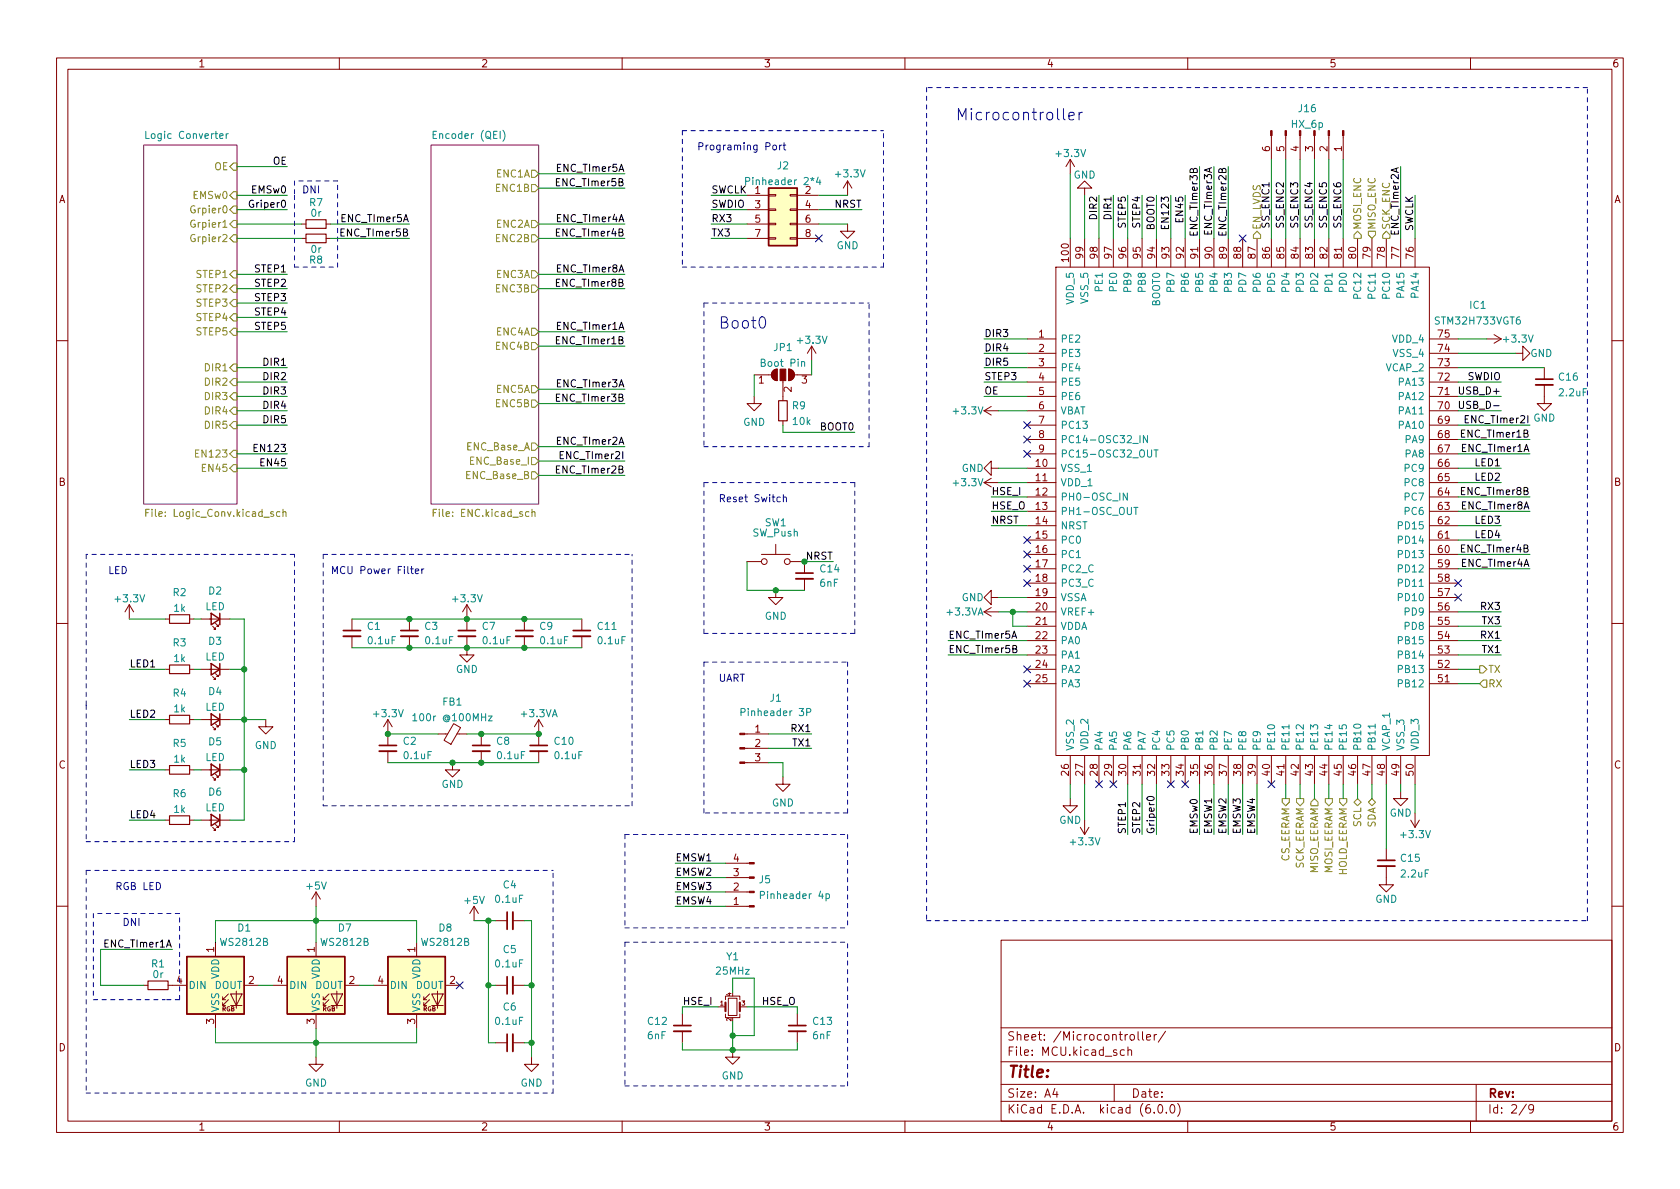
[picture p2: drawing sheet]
<svg xmlns="http://www.w3.org/2000/svg" width="297mm" height="210mm" viewBox="0 0 297 210" stroke-linecap="round" stroke-linejoin="round" font-family="sans-serif">
<g fill="none" stroke="#840000" stroke-width=".18">
<path d="M10 10.2h277v190.1h-277zM12 12.2h273v186.1h-273zM60 10.2v2M110 10.2v2M160 10.2v2M210 10.2v2M260 10.2v2M53.3 39.6h.8M57.7 39.6h.7M132.1 39.6h3.8M132.1 34.5h3.8M132.1 37.1h3.8"/>
<path d="M135.9 39.5h1.3v.2h-1.3zM135.9 37h1.3v.2h-1.3zM135.9 34.4h1.3v.3h-1.3zM139.7 39.5h1.3v.2h-1.3zM139.7 37h1.3v.2h-1.3zM139.7 34.4h1.3v.3h-1.3zM141 39.6h3.8M141 34.5h3.8M141 37.1h3.8M149.9 39.6v1.3h1.2l-1.2 1.3-1.3-1.3h1.3M149.9 32l-.8 1.3M149.9 32v2.5"/>
<path d="M149.9 32l.7 1.3M189.2 28.2v2.5M189.2 28.2l-.7 1.3M189.2 28.2l.8 1.3M191.8 33.3h1.2l-1.2-1.3-1.3 1.3h1.3v1.2M224.8 24v4.2M227.3 24v4.2M229.9 24v4.2M232.4 24v4.2M234.9 24v4.2M237.5 24v4.2M53.3 42.2h.8"/>
<path d="M57.7 42.2h.7M132.1 42.2h3.8M135.9 42h1.3v.3h-1.3zM139.7 42h1.3v.3h-1.3zM141 42.2h3.8M181.6 59.9h5.1M186.7 47.2h66v86.4h-66zM189.2 42.2v5M191.8 42.2v5M194.3 42.2v5M196.8 42.2v5M199.4 42.2v5"/>
<path d="M201.9 42.2v5M204.5 42.2v5M207 42.2v5M209.5 42.2v5M212.1 42.2v5M214.6 42.2v5M217.2 42.2v5M219.7 42.2v5M222.2 42.2v5M224.8 42.2v5M227.3 42.2v5M229.9 42.2v5"/>
<path d="M232.4 42.2v5M234.9 42.2v5M237.5 42.2v5M240 42.2v5M242.6 42.2v5M245.1 42.2v5M247.6 42.2v5M250.2 42.2v5M252.7 59.9h5.1M262.9 59.9h2.5M264.2 59.2l1.2 .7M265.4 59.9l-1.2 .8"/>
<path d="M10 60.2h2M133.3 70.1v1.3h1.3l-1.3 1.2-1.2-1.2h1.2M133.3 66.3h3.1M136.7 65.6l.7-.3v2a1.02 1.02 0 0 1-.9-.6 1.02 1.02 0 0 1 .2-1.1zM138.4 67.3v3.6M138.4 74.4v.8M139.4 65.3a1.02 1.02 0 0 1 1.1 1 1.02 1.02 0 0 1-1.1 1zM140.5 66.3h3M143.5 61.2l-.8 1.3M143.5 61.2v2.5M143.5 61.2l.8 1.3M174 72.6l1.3 .8"/>
<path d="M174 72.6h2.5M175.3 71.9l-1.3 .7M181.6 72.6h5.1M181.6 62.5h5.1M181.6 65h5.1M181.6 67.6h5.1M181.6 70.1h5.1M181.6 77.7h5.1M181.6 75.2h5.1M252.7 72.6h5.1M252.7 62.5h5.1M252.7 65h5.1"/>
<path d="M252.7 67.6h5.1M252.7 70.1h5.1M252.7 77.7h5.1M252.7 75.2h5.1M268 62.5h1.2v-1.3l1.3 1.3-1.3 1.2v-1.2M273 68.1v3.3h1.3l-1.3 1.2-1.2-1.2h1.2M273 65v2.1M285 60.2h2M132.1 99.3h2.5M134.6 98h5.1M137.2 96.3v1.7M139.7 99.3h2.5v2"/>
<path d="M174 85.3h2.5M174 85.3l1.3 .8M175.3 82.8v-1.3l-1.3 1.3 1.3 1.3v-1.3h1.2M175.3 84.6l-1.3 .7M181.6 82.8h5.1M181.6 85.3h5.1M181.6 87.9h5.1M181.6 90.4h5.1M181.6 93h5.1M181.6 95.5h5.1M181.6 98h5.1M181.6 80.3h5.1"/>
<path d="M252.7 82.8h5.1M252.7 85.3h5.1M252.7 87.9h5.1M252.7 90.4h5.1M252.7 93h5.1M252.7 95.5h5.1M252.7 98h5.1M252.7 80.3h5.1M10 110.2h2M22.9 106.9l-.8 1.3M22.9 106.9v2.6M22.9 106.9l.7 1.3"/>
<path d="M29.2 118.4h.8M29.2 109.5h.8M33.5 118.4h.8M33.5 109.5h.8M35.6 118.4h5M35.6 109.5h5M37.6 119.6l.5 .5h-.3h.3v-.2M37.6 110.7l.5 .5h-.3h.3v-.2M38.1 119.1l.5 .5h-.2h.2v-.2M38.1 110.2l.5 .5h-.2h.2v-.2M62.2 109.5v2M62.2 112.5v2"/>
<path d="M72.4 109.5v2M72.4 112.5v2M82.5 112.5v3.3h1.3l-1.3 1.3-1.2-1.3h1.2M82.5 106.9v4.6M82.5 106.9l-.7 1.3M82.5 106.9l.8 1.3M92.7 109.5v2M92.7 112.5v2M102.9 109.5v2M102.9 112.5v2M137.2 104.4v1.3h1.2l-1.2 1.2-1.3-1.2h1.3M142.2 102.4v2"/>
<path d="M174 108.2l1.3 .8M174 108.2h2.5M175.3 105.7v-1.3l-1.3 1.3 1.3 1.2v-1.2h1.2M175.3 107.4l-1.3 .8M181.6 108.2h5.1M181.6 100.6h5.1M181.6 103.1h5.1M181.6 105.7h5.1M181.6 110.7h5.1M181.6 113.3h5.1M181.6 115.8h5.1M181.6 118.4h5.1"/>
<path d="M252.7 108.2h5.1M252.7 100.6h5.1M252.7 103.1h5.1M252.7 105.7h5.1M252.7 110.7h5.1M252.7 113.3h5.1M252.7 115.8h5.1M252.7 118.4h5.1M285 110.2h2M29.2 127.2h.8M29.2 136.1h.8M33.5 127.2h.8"/>
<path d="M33.5 136.1h.8M35.6 127.2h5M35.6 136.1h5M37.6 128.5l.5 .5h-.3h.3v-.2M37.6 137.4l.5 .5h-.3h.3v-.2M38.1 128l.5 .5h-.2h.2v-.2M38.1 136.9l.5 .5h-.2h.2v-.2M47 127.2v1.3h1.3l-1.3 1.3-1.3-1.3h1.3M68.6 127.2v4.6M68.6 132.8v2.1M68.6 127.2l-.8 1.3M68.6 127.2l.7 1.3"/>
<path d="M77.5 129.8h1.6M80 134.9v1.2h1.3l-1.3 1.3-1.3-1.3h1.3M80.2 128l1.2 .7-1.7 2.9-1.2-.7zM80.8 129.8h1.7M85.1 129.8v2M85.1 132.8v2.1M95.2 127.2v4.6M95.2 132.8v2.1M95.2 127.2l-.7 1.3M95.2 127.2l.8 1.3M131.7 129.8h4.2M131.7 134.9h4.2"/>
<path d="M131.7 132.3h4.2M138.4 137.4v1.3h1.3l-1.3 1.2-1.2-1.2h1.2M181.6 120.9h5.1M189.2 133.6v5.1M191.8 133.6v5.1M194.3 133.6v5.1M196.8 133.6v5.1M199.4 133.6v5.1M201.9 133.6v5.1M204.5 133.6v5.1M207 133.6v5.1M209.5 133.6v5.1"/>
<path d="M212.1 133.6v5.1M214.6 133.6v5.1M217.2 133.6v5.1M219.7 133.6v5.1M222.2 133.6v5.1M224.8 133.6v5.1M227.3 133.6v5.1M229.9 133.6v5.1M232.4 133.6v5.1M234.9 133.6v5.1M237.5 133.6v5.1M240 133.6v5.1"/>
<path d="M242.6 133.6v5.1M245.1 133.6v5.1M247.6 139.9v1.3h1.3l-1.3 1.3-1.2-1.3h1.2M247.6 133.6v5.1M250.2 133.6v5.1M252.7 120.9h5.1M29.2 145h.8M33.5 145h.8M35.6 145h5M37.6 146.3l.5 .5h-.3h.3v-.2M38.1 145.8l.5 .5h-.2h.2v-.3M55.9 157.7l-.8 1.3"/>
<path d="M55.9 157.7v2.6M55.9 157.7l.7 1.3M128.3 152.6h4.2M128.3 155.2h4.2M128.3 157.7h4.2M189.2 141.2v1.3h1.3l-1.3 1.3-1.2-1.3h1.2M191 146.3l.8 1.3M191.8 145v2.6M192.5 146.3l-.7 1.3M245.1 153.2v3.3h1.3l-1.3 1.2-1.3-1.2h1.3M245.1 150.1v2M249.4 145l.8 1.3"/>
<path d="M250.2 143.8v2.5M251 145l-.8 1.3M10 160.2h2M25.4 174.2h.8M29.7 174.2h3.3M38.1 166.6v2.6M38.1 179.3v2.6M39.4 176.8h.5M40.4 176.8l-1 1v-.5M40.4 175.8l-1 1v-.5M40.8 175.8h2l-1 2zM40.8 177.8h2"/>
<path d="M41.8 175.3v3M43.2 174.2h2.5M48.3 174.2h2.5M55.9 166.6v2.6M55.9 179.3v2.6M57.1 176.8h.6M58.2 176.8l-1.1 1v-.5M58.2 175.8l-1.1 1v-.5M58.5 175.8h2.1l-1 2zM58.5 177.8h2.1M59.6 175.3v3M61 174.2h2.5"/>
<path d="M66 174.2h2.6M73.7 166.6v2.6M73.7 179.3v2.6M74.9 176.8h.5M75.9 176.8l-1 1v-.5M75.9 175.8l-1 1v-.5M76.3 175.8h2.1l-1.1 2zM76.3 177.8h2.1M77.3 175.3v3M78.7 174.2h2.6M83.8 160.3l-.7 1.2M83.8 160.3v2.5"/>
<path d="M83.8 160.3l.8 1.2M87.6 174.2h2.1M87.6 162.8h2.1M90.7 174.2h2M90.7 162.8h2M120.6 179.3v2.1M127 178h1.3M128.3 179.3v.7h2.5v-.7M128.3 176.8v-.7h2.5v.7M128.3 160.3h4.2M128.8 176.5h1.5v3.1h-1.5zM130.8 178h1.3"/>
<path d="M141 179.3v2.1M177 166.3h108v32h-108zM285 160.2h2M55.9 186.9v1.3h1.2l-1.2 1.3-1.3-1.3h1.3M60 198.3v2M87.6 184.4h2.1M90.7 184.4h2M94 186.9v1.3h1.2l-1.2 1.3-1.3-1.3h1.3M110 198.3v2M120.6 182.4v2M129.5 185.7v1.2h1.3l-1.3 1.3-1.2-1.3h1.2M141 182.4v2"/>
<path d="M160 198.3v2M177 194.8h108M177 191.8h108M177 187.8h108M177 181.8h108M186.5 192.5l-.4 1h1M186.9 193v1M197 191.8v3M198.8 185.7l-.4-.1-.3 .3v.4l.1 .3h.6M199.4 185.8l.2-.2 .4 .1 .1 .9M199.4 185.1v1.5M199.9 183l.4-.1 .3 .3v.4l-.3 .3h-.4l-.1-.3v-.4z"/>
<path d="M201.2 182.4v1.3l.2 .2M202 182.4v1.3l.2 .2M202.7 183.4l.7-.1v-.3l-.5-.1-.2 .2 .1 .8h.6M204.1 196.7v.1M204.1 182.9v1M204.5 182.9l-.3 .1-.1 .2M204.9 195.4l.2-.1a.81 .81 0 0 1 .6 .7 .81 .81 0 0 1-.3 .8h-.2a.81 .81 0 0 1-.6-.6 .81 .81 0 0 1 .3-.8zM206.1 182.4l-1.3 1.9M206.2 196.7v.1M207.1 195.4l.1-.1a.81 .81 0 0 1 .6 .7 .81 .81 0 0 1-.3 .8h-.1a.81 .81 0 0 1-.6-.6 .81 .81 0 0 1 .3-.8zM208.2 195.1a1.72 1.72 0 0 1 0 2.3M210 198.3v2"/>
<path d="M260 198.3v2M261 191.8v6.5M269.9 195.3l-1.3 1.9M271.2 196l-.3 .3h-.3l-.3-.3 .1-.6 .5-.1 .2 .2a.99 .99 0 0 1-.4 1.3h-.3"/>
<circle cx="135.1" cy="99.3" r=".51"/>
<circle cx="139.2" cy="99.3" r=".51"/>
</g>
<g fill="#fff" stroke="#fff" stroke-width=".18">
<path d="M25.4 25.6h16.5v63.5h-16.5z"/>
<path d="M76.2 25.6h19v63.5h-19z"/>
</g>
<path d="M25.4 25.6h16.5v63.5h-16.5zM76.2 25.6h19v63.5h-19z" fill="none" stroke="#840084" stroke-width=".18"/>
<g fill="none" stroke="#848400" stroke-width=".18">
<path d="M41.3 28.8h.6v1.3h-.6l-.7-.6zM41.3 36.4h.6v1.3h-.6l-.7-.6zM41.3 39h.6v1.3h-.6l-.7-.7zM41.3 33.9h.6v1.3h-.6l-.7-.7zM94 30.1h.6l.6 .6-.6 .7h-.6zM94 32.6h.6l.6 .7-.6 .6h-.6zM94 39h.6l.6 .6-.6 .7h-.6zM41.3 50.4h.6v1.3h-.6l-.7-.7zM41.3 53h.6v1.2h-.6l-.7-.6zM41.3 47.9h.6v1.2h-.6l-.7-.6zM41.3 41.5h.6v1.3h-.6l-.7-.6zM41.3 58h.6v1.3h-.6l-.7-.6z"/>
<path d="M41.3 55.5h.6v1.3h-.6l-.7-.7zM94 41.5h.6l.6 .7-.6 .6h-.6zM94 50.4h.6l.6 .6-.6 .7h-.6zM94 58h.6l.6 .7-.6 .6h-.6zM94 47.9h.6l.6 .6-.6 .6h-.6zM222.2 40.9l.7 .6v.7h-1.3v-.7zM240 40.9l.7 .6v.7h-1.3v-.7zM241.9 40.9h1.3v.6l-.6 .7-.7-.7zM245.1 40.9l.6 .6v.7h-1.2v-.7zM35.2 79.6h-.6v1.2h.6M41.3 74.5h.6v1.3h-.6l-.7-.6zM41.3 69.5h.6v1.2h-.6l-.7-.6z"/>
<path d="M41.3 66.9h.6v1.3h-.6l-.7-.6zM41.3 64.4h.6v1.3h-.6l-.7-.7zM41.3 79.6h.6v1.3h-.6l-.7-.6zM41.3 72h.6v1.3h-.6l-.7-.7zM94 68.2h.6l.6 .6-.6 .7h-.6zM94 70.7h.6l.6 .7-.6 .6h-.6zM94 60.6h.6l.6 .6-.6 .6h-.6zM94 78.4h.6l.6 .6-.6 .6h-.6zM25.8 90.7h.4M26.4 90.1h-.6v1.2M34.6 80.2h.4M41.3 82.2h.6v1.2h-.6l-.7-.6z"/>
<path d="M49.5 90.5h-.4l-.2 .2 .1 .6h.5M50 90.6l.2-.1h.3l.1 .8M50 90.1v1.2M76.6 90.7h.4M77.2 90.1h-.6v1.2M94 80.9h.6l.6 .6-.6 .7h-.6zM94 83.4h.6l.6 .7-.6 .6h-.6zM94.1 90.6l.1-.1h.3l.1 .8M94.1 90.1v1.2M261.6 117.7h.7l.6 .7-.6 .6h-.7zM262.3 120.3h.6v1.2h-.6l-.7-.6zM226.7 141.2h1.3v.7l-.7 .6-.6-.6z"/>
<path d="M229.2 141.2h1.3v.7l-.6 .6-.7-.6zM232.4 141.2l.6 .7v.6h-1.2v-.6zM234.3 141.2h1.3v.7l-.7 .6-.6-.6zM236.9 141.2h1.2v.7l-.6 .6-.6-.6zM239.4 141.9l.6-.7 .7 .7-.7 .6zM241.9 141.9l.7-.7 .6 .7-.6 .6z"/>
</g>
<g fill="none" stroke="#008484" stroke-width=".18">
<path d="M38.8 24.1l.6-.2v-.2l-.4-.1-.2 .2 .1 .6h.5M40 23.6v.9M40.4 23.6l-.4 .3M88.9 23a1.46 1.46 0 0 1 0 2M131.8 32h.6l.2-.2-.1-.3-.7-.1v1.3M144.7 31.3l-.3 .9h.7M145 31.8v.9M141.7 64.1l.2-.2 .3 .1 .1 .8M201.6 77v1.3M202.9 77v1.3l-.7-1.3v1.3M202.9 79.6v1l.2 .2h.4l.1-.2v-1M204 79.6h.8"/>
<path d="M204.4 79.6v1.2M199.3 87.2v1.3l-.7-1.3v1.3M200.5 89.7h.7M200.8 89.7v1.3M73 126.6l.3-.4v1.3M73 127.5h.7M86.4 126.6h.6l-.6 .9h.6M131 125.9h.6l.1-.2v-.3l-.7-.1v1.3M142.6 125.9h.6l.2-.2-.1-.3-.7-.1v1.3M227.9 128.2v.7M243.1 128v.8M134.4 158.3l.6-.1 .2-.1-.1-.3-.7-.2v1.3"/>
<path d="M146.1 158.1h.3l.3 .2-.2 .5h-.4M146.1 158.1v1.2"/>
</g>
<path d="M54.1 38.9h3.6v1.5h-3.6zM54.1 41.4h3.6v1.5h-3.6zM137.7 70.9h1.5v3.5h-1.5zM30 117.6h3.5v1.5h-3.5zM30 108.7h3.5v1.5h-3.5zM30 126.5h3.5v1.5h-3.5zM30 135.4h3.5v1.5h-3.5zM30 144.3h3.5v1.5h-3.5zM26.2 173.5h3.5v1.5h-3.5z" fill="none" stroke="#840000" stroke-width=".2"/>
<g fill="none" stroke="#840000" stroke-width=".25">
<path d="M135.9 33.3h5.1v10.1h-5.1zM37.3 117.3l1.6 1.1-1.6 1zM37.3 108.5l1.6 1-1.6 1zM38.9 108.5v2M38.9 117.3v2.1M37.3 126.2l1.6 1-1.6 1.1zM37.3 135.1l1.6 1-1.6 1.1zM38.9 126.2v2.1M38.9 135.1v2.1M37.3 144l1.6 1-1.6 1zM38.9 144v2M33 169.2h10.2v10.1h-10.2z"/>
<path d="M50.8 169.2h10.2v10.1h-10.2zM68.6 169.2h10.1v10.1h-10.1z"/>
</g>
<g fill="none" stroke="#840000" stroke-width=".33">
<path d="M271.5 68.1h3.1M60.7 112.5h3.1M70.9 112.5h3M81 112.5h3.1M91.2 112.5h3M101.3 112.5h3.1M140.7 102.4h3.1M67.1 132.8h3M83.6 132.8h3M93.7 132.8h3.1M243.6 153.2h3M90.7 161.3v3"/>
<path d="M90.7 172.7v3.1M90.7 182.9v3M119.1 182.4h3.1M139.4 182.4h3.1"/>
</g>
<g fill="none" stroke="#840000" stroke-width=".3">
<path d="M271.5 67.1h3.1M60.7 111.5h3.1M70.9 111.5h3M81 111.5h3.1M91.2 111.5h3M101.3 111.5h3.1M140.7 101.3h3.1M67.1 131.8h3M83.6 131.8h3M93.7 131.8h3.1M243.6 152.1h3M89.7 161.3v3"/>
<path d="M89.7 172.7v3.1M89.7 182.9v3M119.1 181.4h3.1M139.4 181.4h3.1"/>
</g>
<g fill="#ffffc2" stroke="#ffffc2" stroke-width=".18">
<path d="M68.6 169.2h10.1v10.1h-10.1z"/>
<path d="M50.8 169.2h10.2v10.1h-10.2z"/>
<path d="M33 169.2h10.2v10.1h-10.2z"/>
<path d="M135.9 33.3h5.1v10.1h-5.1z"/>
</g>
<g fill="#840000" stroke="#840000" stroke-width=".18">
<path d="M224.7 23.1h.2v.9h-.2z"/>
<path d="M227.2 23.1h.3v.9h-.3z"/>
<path d="M229.7 23.1h.3v.9h-.3z"/>
<path d="M232.3 23.1h.2v.9h-.2z"/>
<path d="M234.8 23.1h.3v.9h-.3z"/>
<path d="M237.4 23.1h.2v.9h-.2z"/>
<path d="M132.5 152.5h.8v.3h-.8z"/>
<path d="M132.5 155.1h.8v.2h-.8z"/>
<path d="M132.5 157.6h.8v.3h-.8z"/>
<path d="M132.5 160.1h.8v.3h-.8z"/>
<path d="M130.8 134.7h.9v.3h-.9z"/>
<path d="M130.8 132.2h.9v.3h-.9z"/>
<path d="M130.8 129.7h.9v.2h-.9z"/>
<path d="M136.7 65.6l.7-.3v2a1.02 1.02 0 0 1-.9-.6 1.02 1.02 0 0 1 .2-1.1z"/>
<path d="M137.9 65.3h1v2h-1z"/>
<path d="M139.4 65.3a1.02 1.02 0 0 1 1.1 1 1.02 1.02 0 0 1-1.1 1z"/>
</g>
<path d="M128.3 177.3v1.5M130.8 177.3v1.5" fill="none" stroke="#840000" stroke-width=".38"/>
<path d="M205.3 39.8v.6h1.3v-.6M205.9 40v.4M44.9 79.2h.4M45.5 78.6h-.6v1.2h.6M258 71v1l.3 .2h.3l.2-.2v-1M178.9 112.9l.4-1.3 .5 1.3M179.1 114.7h.5l.2-.2-.1-.2-.6-.2v1.3h.5l.2-.1v-.3l-.3-.3M202.9 141a.69 .69 0 0 1 1.2 .3 .72 .72 0 0 1-1.3-.2z" fill="none" stroke="#000" stroke-width=".18"/>
<g fill="none" stroke="#0000c2" stroke-width=".18">
<path d="M188 19.2v1.7l.3 .3M190.8 19.9v1.3M191.4 19.9a.51 .51 0 0 0-.6 .3M136.8 25.7h.3l.2 .2v.4l-.2 .2-.3-.1-.2-.1zM137.8 25.7v.8M138.2 25.7l-.4 .2M138.4 25.7h.5M138.6 25.2v1.1l.3 .2M189 20.5l.9-.2-.1-.3-.5-.1-.3 .2 .1 1 .2 .1 .5-.1M134.4 56.2a.48 .48 0 0 1 .5-.2 .48 .48 0 0 1 .4 .4 1.03 1.03 0 0 1-.6 1.6 1.22 1.22 0 0 1-.3-1.8zM138 88l-.4-.1-.2 .2 .1 .6h.5M138.5 88l.2-.1 .3 .1 .1 .7"/>
<path d="M138.5 87.5v1.2M72.6 100.6h.5M72.8 100.2v1.1l.3 .1M73.4 101l.6-.1v-.2l-.4-.1-.2 .2 .1 .6h.5M74.6 100.6v.8M74.9 100.6l-.3 .2"/>
</g>
<g fill="none" stroke="#0000c2" stroke-width=".18" stroke-dasharray=".8 .8">
<path d="M163.8 15.5v147.3M280.7 15.5h-116.9M52.1 32v2.5M52.1 34.5v12.7M59.7 32h-7.6M120.6 23.1v24.1M120.6 23.1h35.6M52.1 47.2h7.6M59.7 47.2v-15.2M120.6 47.2h35.6M124.5 53.6h29.2M124.5 53.6v25.4"/>
<path d="M156.2 47.2v-24.1M124.5 79h29.2M153.7 79v-25.4M15.2 98v26.7M52.1 98h-36.9M57.1 98v44.5M57.1 98h54.7M124.5 85.3v26.7M124.5 85.3h26.6M124.5 117.1h25.4M124.5 112h26.6M124.5 117.1v26.7"/>
<path d="M149.9 117.1v26.7M151.1 112v-26.7M15.2 124.7v24.1M15.2 153.9h82.6M15.2 153.9v39.4M15.2 148.8h36.9M52.1 148.8v-50.8M57.1 142.5h54.7M110.5 147.6h39.4M110.5 147.6v16.5M111.8 142.5v-44.5M149.9 143.8h-25.4"/>
<path d="M149.9 147.6v16.5M16.5 161.5v15.3M16.5 176.8h12.7M31.7 161.5h-15.2M31.7 176.8v-15.3M31.7 176.8h-2.5M110.5 166.6h39.4M110.5 164.1h39.4M110.5 166.6v25.4M163.8 162.8h116.9M280.7 162.8v-147.3M15.2 193.3h82.6"/>
<path d="M97.8 193.3v-39.4M110.5 192h39.4M149.9 192v-25.4"/>
</g>
<g fill="none" stroke="#008400" stroke-width=".18">
<path d="M41.9 39.6h11.4M41.9 34.5h8.9M41.9 29.5h8.9M41.9 37.1h8.9M58.4 39.6h14M95.2 39.6h15.3M95.2 33.3h15.3M95.2 30.7h15.3M125.7 39.6h6.4M125.7 34.5h6.4M125.7 37.1h6.4M144.8 39.6h5.1"/>
<path d="M144.8 34.5h5.1M144.8 37.1h7.6M189.2 30.7v11.5M191.8 34.5v7.7M194.3 34.5v7.7M196.8 34.5v7.7M199.4 34.5v7.7M201.9 34.5v7.7M204.5 34.5v7.7M207 34.5v7.7M209.5 34.5v7.7M212.1 29.5v12.7"/>
<path d="M214.6 29.5v12.7M217.2 29.5v12.7M224.8 28.2v14M227.3 28.2v14M229.9 28.2v14M232.4 28.2v14M234.9 28.2v14M237.5 28.2v14M247.6 29.5v12.7M250.2 34.5v7.7M41.9 58.7h8.9M41.9 51h8.9"/>
<path d="M41.9 42.2h11.4M41.9 53.6h8.9M41.9 48.5h8.9M41.9 56.1h8.9M58.4 42.2h14M95.2 58.7h15.3M95.2 51h15.3M95.2 42.2h15.3M95.2 48.5h15.3M125.7 42.2h6.4M174 59.9h7.6M257.8 59.9h5.1"/>
<path d="M41.9 65h8.9M41.9 67.6h8.9M41.9 75.2h8.9M41.9 70.1h8.9M41.9 72.6h8.9M95.2 61.2h15.3M95.2 68.8h15.3M95.2 79h15.3M95.2 71.4h15.3M133.3 66.3v3.8M138.4 75.2v1.2h12.7M143.5 63.7v2.6"/>
<path d="M174 65h7.6M174 67.6h7.6M174 70.1h7.6M174 62.5h7.6M176.5 72.6h5.1M257.8 65h15.2M257.8 67.6h7.6M257.8 75.2h12.7M257.8 70.1h7.6M257.8 72.6h7.6M257.8 62.5h10.2M257.8 77.7h12.7"/>
<path d="M41.9 82.8h8.9M41.9 80.3h8.9M95.2 81.5h15.3M95.2 84.1h15.3M132.1 99.3v5.1h10.1M142.2 99.3h5.1M175.3 90.4h6.3M175.3 87.9h6.3M175.3 93h6.3M176.5 82.8h5.1M176.5 85.3h5.1M257.8 82.8h7.6"/>
<path d="M257.8 80.3h12.7M257.8 90.4h12.7M257.8 85.3h7.6M257.8 87.9h12.7M257.8 93h7.6M257.8 98h12.7M257.8 95.5h7.6M22.9 118.4h6.3M22.9 109.5h6.3M34.3 118.4h1.3M34.3 109.5h1.3M40.6 118.4h2.6"/>
<path d="M40.6 109.5h2.6v35.5h-2.6M62.2 109.5h40.7M62.2 114.5h40.7M167.6 115.8h14M167.6 113.3h14M176.5 108.2h5.1M176.5 105.7h5.1M179.1 108.2v2.5h2.5M257.8 108.2h7.6M257.8 115.8h7.6M257.8 113.3h7.6M257.8 118.4h3.8"/>
<path d="M257.8 110.7h7.6M257.8 100.6h12.7M22.9 127.2h6.3M22.9 136.1h6.3M34.3 127.2h1.3M34.3 136.1h1.3M40.6 127.2h6.4M40.6 136.1h2.6M68.6 134.9h26.6M68.6 129.8h8.9M82.5 129.8h12.7M135.9 134.9h2.5v2.5"/>
<path d="M135.9 129.8h7.6M135.9 132.3h7.6M189.2 138.7v2.5M191.8 138.7v6.3M199.4 138.7v8.9M201.9 138.7v8.9M204.5 138.7v8.9M212.1 138.7v8.9M214.6 138.7v8.9M217.2 138.7v8.9M219.7 138.7v8.9M222.2 138.7v8.9"/>
<path d="M227.3 138.7v2.5M229.9 138.7v2.5M232.4 138.7v2.5M234.9 138.7v2.5M237.5 138.7v2.5M240 138.7v2.5M242.6 138.7v2.5M245.1 138.7v11.4M247.6 138.7v1.2M250.2 138.7v5.1M257.8 120.9h3.8M22.9 145h6.3"/>
<path d="M34.3 145h1.3M119.4 152.6h8.9M119.4 155.2h8.9M119.4 157.7h8.9M30.5 167.9h-12.7v6.3h7.6M38.1 166.6v-3.8h35.6v3.8M45.7 174.2h2.6M55.9 160.3v6.3M63.5 174.2h2.5M83.8 162.8h3.8M86.4 174.2h1.2M86.4 162.8v21.6h1.2"/>
<path d="M92.7 174.2h1.3M92.7 162.8h1.3v24.1M119.4 160.3h8.9M127 178h-6.4v1.3M129.5 175.5v-2.5h3.8v10.1h-3.8M132.1 178h8.9v1.3M38.1 181.9v2.5h35.6v-2.5M55.9 181.9v5M92.7 184.4h1.3M120.6 184.4v1.3h20.4v-1.3M129.5 180.6v5.1"/>
</g>
<g fill="none" stroke="#000084" stroke-width=".18">
<path d="M144.2 41.5l1.2 1.3M145.4 41.5l-1.2 1.3M219.1 41.5l1.2 1.3M220.3 41.5l-1.2 1.3M181 77.1l1.2 1.2M181 79.6l1.2 1.3M181 74.6l1.2 1.2M182.2 77.1l-1.2 1.2M182.2 79.6l-1.2 1.3M182.2 74.6l-1.2 1.2M181 100l1.2 1.2M181 97.4l1.2 1.2"/>
<path d="M181 94.9l1.2 1.2M182.2 100l-1.2 1.2M182.2 97.4l-1.2 1.2M182.2 94.9l-1.2 1.2M181 102.5l1.2 1.2M181 117.7l1.2 1.3M182.2 102.5l-1.2 1.2M182.2 117.7l-1.2 1.3M257.2 102.5l1.2 1.2M257.2 105l1.2 1.3M258.4 102.5l-1.2 1.2M258.4 105l-1.2 1.3"/>
<path d="M181 120.3l1.2 1.2M182.2 120.3l-1.2 1.2M193.7 138.1l1.2 1.2M194.9 138.1l-1.2 1.2M196.2 138.1l1.3 1.2M197.5 138.1l-1.3 1.2M206.4 138.1l1.2 1.2M207.6 138.1l-1.2 1.2M208.9 138.1l1.3 1.2M210.2 138.1l-1.3 1.2M224.2 138.1l1.2 1.2M225.4 138.1l-1.2 1.2"/>
<path d="M80.7 173.6l1.2 1.2M81.9 173.6l-1.2 1.2"/>
</g>
<g fill="#008400" stroke="#008400" stroke-width=".18">
<circle cx="129.5" cy="183.1" r=".46"/>
<circle cx="129.5" cy="185.7" r=".46"/>
<circle cx="179.1" cy="108.2" r=".46"/>
<circle cx="137.2" cy="104.4" r=".46"/>
<circle cx="142.2" cy="99.3" r=".46"/>
<circle cx="43.2" cy="136.1" r=".46"/>
<circle cx="43.2" cy="118.4" r=".46"/>
<circle cx="94" cy="174.2" r=".46"/>
<circle cx="94" cy="184.4" r=".46"/>
<circle cx="86.4" cy="174.2" r=".46"/>
<circle cx="86.4" cy="162.8" r=".46"/>
<circle cx="55.9" cy="184.4" r=".46"/>
<circle cx="55.9" cy="162.8" r=".46"/>
<circle cx="68.6" cy="129.8" r=".46"/>
<circle cx="43.2" cy="127.2" r=".46"/>
<circle cx="72.4" cy="114.5" r=".46"/>
<circle cx="72.4" cy="109.5" r=".46"/>
<circle cx="82.5" cy="114.5" r=".46"/>
<circle cx="80" cy="134.9" r=".46"/>
<circle cx="85.1" cy="134.9" r=".46"/>
<circle cx="82.5" cy="109.5" r=".46"/>
<circle cx="85.1" cy="129.8" r=".46"/>
<circle cx="95.2" cy="129.8" r=".46"/>
<circle cx="92.7" cy="114.5" r=".46"/>
<circle cx="92.7" cy="109.5" r=".46"/>
</g>
<g font-size="2.8" fill="#0000c2">
<text x="168.9" y="21.3">Microcontroller</text>
<text x="127" y="58.1">Boot0</text>
</g>
<text font-size="2.8" fill="#840000" x="178" y="190.6">Title:</text>
<g font-size="2.1" fill="#840000">
<text x="178" y="184">Sheet: /Microcontroller/</text>
<text x="178" y="186.7">File: MCU.kicad_sch</text>
<text x="178" y="196.9">KiCad E.D.A. kicad (6.0.0)</text>
<text x="178" y="194.1">Size: A4</text>
<text x="200" y="194.1">Date:</text>
<text x="263" y="194.1">Rev:</text>
<text x="263" y="196.9">Id: 2/9</text>
</g>
<g font-size="1.8" fill="#840000">
<text x="35" y="11.9">1</text>
<text x="85" y="11.9">2</text>
<text x="135" y="11.9">3</text>
<text x="185" y="11.9">4</text>
<text x="235" y="11.9">5</text>
<text x="285" y="11.9">6</text>
<text x="224.5" y="26.8" transform="rotate(-90 224.5 26.8)">6</text>
<text x="227.1" y="26.8" transform="rotate(-90 227.1 26.8)">5</text>
<text x="229.6" y="26.8" transform="rotate(-90 229.6 26.8)">4</text>
<text x="232.2" y="26.8" transform="rotate(-90 232.2 26.8)">3</text>
<text x="234.7" y="26.8" transform="rotate(-90 234.7 26.8)">2</text>
<text x="237.2" y="26.8" transform="rotate(-90 237.2 26.8)">1</text>
<text x="10.3" y="35.9">A</text>
<text x="133.5" y="34.3">1</text>
<text x="142.4" y="34.3">2</text>
<text x="285.3" y="35.9">A</text>
<text x="133.5" y="36.8">3</text>
<text x="133.5" y="39.4">5</text>
<text x="133.5" y="41.9">7</text>
<text x="142.4" y="36.8">4</text>
<text x="142.4" y="39.4">6</text>
<text x="142.4" y="41.9">8</text>
<text x="189" y="46.2" transform="rotate(-90 189 46.2)">100</text>
<text x="191.5" y="45.7" transform="rotate(-90 191.5 45.7)">99</text>
<text x="194.1" y="45.7" transform="rotate(-90 194.1 45.7)">98</text>
<text x="196.6" y="45.7" transform="rotate(-90 196.6 45.7)">97</text>
<text x="199.1" y="45.7" transform="rotate(-90 199.1 45.7)">96</text>
<text x="201.7" y="45.7" transform="rotate(-90 201.7 45.7)">95</text>
<text x="204.2" y="45.7" transform="rotate(-90 204.2 45.7)">94</text>
<text x="206.8" y="45.7" transform="rotate(-90 206.8 45.7)">93</text>
<text x="209.3" y="45.7" transform="rotate(-90 209.3 45.7)">92</text>
<text x="211.8" y="45.7" transform="rotate(-90 211.8 45.7)">91</text>
<text x="214.4" y="45.7" transform="rotate(-90 214.4 45.7)">90</text>
<text x="216.9" y="45.7" transform="rotate(-90 216.9 45.7)">89</text>
<text x="219.5" y="45.7" transform="rotate(-90 219.5 45.7)">88</text>
<text x="222" y="45.7" transform="rotate(-90 222 45.7)">87</text>
<text x="224.5" y="45.7" transform="rotate(-90 224.5 45.7)">86</text>
<text x="227.1" y="45.7" transform="rotate(-90 227.1 45.7)">85</text>
<text x="229.6" y="45.7" transform="rotate(-90 229.6 45.7)">84</text>
<text x="232.2" y="45.7" transform="rotate(-90 232.2 45.7)">83</text>
<text x="234.7" y="45.7" transform="rotate(-90 234.7 45.7)">82</text>
<text x="237.2" y="45.7" transform="rotate(-90 237.2 45.7)">81</text>
<text x="239.8" y="45.7" transform="rotate(-90 239.8 45.7)">80</text>
<text x="242.3" y="45.7" transform="rotate(-90 242.3 45.7)">79</text>
<text x="244.9" y="45.7" transform="rotate(-90 244.9 45.7)">78</text>
<text x="247.4" y="45.7" transform="rotate(-90 247.4 45.7)">77</text>
<text x="249.9" y="45.7" transform="rotate(-90 249.9 45.7)">76</text>
<text x="183.7" y="59.7">1</text>
<text x="254.3" y="59.7">75</text>
<text x="183.7" y="62.2">2</text>
<text x="183.7" y="64.8">3</text>
<text x="254.3" y="64.8">73</text>
<text x="254.3" y="62.2">74</text>
<text x="134.1" y="67.8">1</text>
<text x="140" y="69.3" transform="rotate(-90 140 69.3)">2</text>
<text x="141.7" y="67.8">3</text>
<text x="183.7" y="67.3">4</text>
<text x="183.7" y="69.8">5</text>
<text x="254.3" y="69.8">71</text>
<text x="254.3" y="67.3">72</text>
<text x="183.7" y="72.4">6</text>
<text x="183.7" y="74.9">7</text>
<text x="183.7" y="77.5">8</text>
<text x="254.3" y="77.5">68</text>
<text x="254.3" y="74.9">69</text>
<text x="254.3" y="72.4">70</text>
<text x="183.2" y="82.5">10</text>
<text x="183.7" y="80">9</text>
<text x="254.3" y="82.5">66</text>
<text x="254.3" y="80">67</text>
<text x="10.3" y="85.9">B</text>
<text x="183.2" y="85.1">11</text>
<text x="183.2" y="87.6">12</text>
<text x="254.3" y="87.6">64</text>
<text x="254.3" y="85.1">65</text>
<text x="285.3" y="85.9">B</text>
<text x="183.2" y="90.2">13</text>
<text x="183.2" y="92.7">14</text>
<text x="183.2" y="95.2">15</text>
<text x="254.3" y="95.2">61</text>
<text x="254.3" y="92.7">62</text>
<text x="254.3" y="90.2">63</text>
<text x="183.2" y="97.8">16</text>
<text x="183.2" y="100.3">17</text>
<text x="254.3" y="100.3">59</text>
<text x="254.3" y="97.8">60</text>
<text x="183.2" y="102.9">18</text>
<text x="183.2" y="105.4">19</text>
<text x="183.2" y="107.9">20</text>
<text x="254.3" y="107.9">56</text>
<text x="254.3" y="105.4">57</text>
<text x="254.3" y="102.9">58</text>
<text x="183.2" y="110.5">21</text>
<text x="183.2" y="113">22</text>
<text x="254.3" y="113">54</text>
<text x="254.3" y="110.5">55</text>
<text x="183.2" y="115.6">23</text>
<text x="183.2" y="118.1">24</text>
<text x="254.3" y="118.1">52</text>
<text x="254.3" y="115.6">53</text>
<text x="183.2" y="120.6">25</text>
<text x="254.3" y="120.6">51</text>
<text x="133.5" y="129.5">1</text>
<text x="10.3" y="135.9">C</text>
<text x="133.5" y="132.1">2</text>
<text x="133.5" y="134.6">3</text>
<text x="189" y="137.1" transform="rotate(-90 189 137.1)">26</text>
<text x="191.5" y="137.1" transform="rotate(-90 191.5 137.1)">27</text>
<text x="194.1" y="137.1" transform="rotate(-90 194.1 137.1)">28</text>
<text x="196.6" y="137.1" transform="rotate(-90 196.6 137.1)">29</text>
<text x="199.1" y="137.1" transform="rotate(-90 199.1 137.1)">30</text>
<text x="201.7" y="137.1" transform="rotate(-90 201.7 137.1)">31</text>
<text x="204.2" y="137.1" transform="rotate(-90 204.2 137.1)">32</text>
<text x="206.8" y="137.1" transform="rotate(-90 206.8 137.1)">33</text>
<text x="209.3" y="137.1" transform="rotate(-90 209.3 137.1)">34</text>
<text x="211.8" y="137.1" transform="rotate(-90 211.8 137.1)">35</text>
<text x="214.4" y="137.1" transform="rotate(-90 214.4 137.1)">36</text>
<text x="216.9" y="137.1" transform="rotate(-90 216.9 137.1)">37</text>
<text x="219.5" y="137.1" transform="rotate(-90 219.5 137.1)">38</text>
<text x="222" y="137.1" transform="rotate(-90 222 137.1)">39</text>
<text x="224.5" y="137.1" transform="rotate(-90 224.5 137.1)">40</text>
<text x="227.1" y="137.1" transform="rotate(-90 227.1 137.1)">41</text>
<text x="229.6" y="137.1" transform="rotate(-90 229.6 137.1)">42</text>
<text x="232.2" y="137.1" transform="rotate(-90 232.2 137.1)">43</text>
<text x="234.7" y="137.1" transform="rotate(-90 234.7 137.1)">44</text>
<text x="237.2" y="137.1" transform="rotate(-90 237.2 137.1)">45</text>
<text x="239.8" y="137.1" transform="rotate(-90 239.8 137.1)">46</text>
<text x="242.3" y="137.1" transform="rotate(-90 242.3 137.1)">47</text>
<text x="244.9" y="137.1" transform="rotate(-90 244.9 137.1)">48</text>
<text x="247.4" y="137.1" transform="rotate(-90 247.4 137.1)">49</text>
<text x="249.9" y="137.1" transform="rotate(-90 249.9 137.1)">50</text>
<text x="285.3" y="135.9">C</text>
<text x="129.7" y="154.9">3</text>
<text x="129.7" y="152.4">4</text>
<text x="129.7" y="160">1</text>
<text x="129.7" y="157.5">2</text>
<text x="31.3" y="174">4</text>
<text x="37.8" y="168.4" transform="rotate(-90 37.8 168.4)">1</text>
<text x="44" y="174">2</text>
<text x="49" y="174">4</text>
<text x="55.6" y="168.4" transform="rotate(-90 55.6 168.4)">1</text>
<text x="61.7" y="174">2</text>
<text x="66.8" y="174">4</text>
<text x="73.4" y="168.4" transform="rotate(-90 73.4 168.4)">1</text>
<text x="79.5" y="174">2</text>
<text x="10.3" y="185.9">D</text>
<text x="37.8" y="181.1" transform="rotate(-90 37.8 181.1)">3</text>
<text x="55.6" y="181.1" transform="rotate(-90 55.6 181.1)">3</text>
<text x="73.4" y="181.1" transform="rotate(-90 73.4 181.1)">3</text>
<text x="285.3" y="185.9">D</text>
<text x="35" y="199.9">1</text>
<text x="85" y="199.9">2</text>
<text x="135" y="199.9">3</text>
<text x="185" y="199.9">4</text>
<text x="235" y="199.9">5</text>
<text x="285" y="199.9">6</text>
</g>
<g font-size="1.8" fill="#008484">
<text x="228.4" y="22.6">HX_6p</text>
<text x="229.7" y="19.8">J16</text>
<text x="26.2" y="24.5">Logic Converter</text>
<text x="77" y="24.5">Encoder (QEI)</text>
<text x="137.4" y="29.9">J2</text>
<text x="186.9" y="27.8">+3.3V</text>
<text x="132.6" y="32.7">Pinheader 2*4</text>
<text x="147.9" y="31.4">+3.3V</text>
<text x="189.8" y="31.6">GND</text>
<text x="54.7" y="36.4">R7</text>
<text x="55" y="38.3">0r</text>
<text x="54.7" y="46.6">R8</text>
<text x="55" y="44.7">0r</text>
<text x="147.9" y="44.1">GND</text>
<text x="189.9" y="53.7" transform="rotate(-90 189.9 53.7)">VDD_5</text>
<text x="192.4" y="53.5" transform="rotate(-90 192.4 53.5)">VSS_5</text>
<text x="194.9" y="51.3" transform="rotate(-90 194.9 51.3)">PE1</text>
<text x="197.5" y="51.3" transform="rotate(-90 197.5 51.3)">PE0</text>
<text x="200" y="51.4" transform="rotate(-90 200 51.4)">PB9</text>
<text x="202.6" y="51.4" transform="rotate(-90 202.6 51.4)">PB8</text>
<text x="207.6" y="51.4" transform="rotate(-90 207.6 51.4)">PB7</text>
<text x="210.2" y="51.4" transform="rotate(-90 210.2 51.4)">PB6</text>
<text x="212.7" y="51.4" transform="rotate(-90 212.7 51.4)">PB5</text>
<text x="215.3" y="51.4" transform="rotate(-90 215.3 51.4)">PB4</text>
<text x="217.8" y="51.4" transform="rotate(-90 217.8 51.4)">PB3</text>
<text x="220.3" y="51.4" transform="rotate(-90 220.3 51.4)">PD7</text>
<text x="222.9" y="51.4" transform="rotate(-90 222.9 51.4)">PD6</text>
<text x="225.4" y="51.4" transform="rotate(-90 225.4 51.4)">PD5</text>
<text x="228" y="51.4" transform="rotate(-90 228 51.4)">PD4</text>
<text x="230.5" y="51.4" transform="rotate(-90 230.5 51.4)">PD3</text>
<text x="233" y="51.4" transform="rotate(-90 233 51.4)">PD2</text>
<text x="235.6" y="51.4" transform="rotate(-90 235.6 51.4)">PD1</text>
<text x="238.1" y="51.4" transform="rotate(-90 238.1 51.4)">PD0</text>
<text x="240.7" y="52.4" transform="rotate(-90 240.7 52.4)">PC12</text>
<text x="243.2" y="52.4" transform="rotate(-90 243.2 52.4)">PC11</text>
<text x="245.7" y="52.4" transform="rotate(-90 245.7 52.4)">PC10</text>
<text x="248.3" y="52.4" transform="rotate(-90 248.3 52.4)">PA15</text>
<text x="250.8" y="52.4" transform="rotate(-90 250.8 52.4)">PA14</text>
<text x="205.1" y="54.1" transform="rotate(-90 205.1 54.1)">BOOT0</text>
<text x="254" y="57.4">STM32H733VGT6</text>
<text x="259.9" y="54.6">IC1</text>
<text x="134.8" y="64.8">Boot Pin</text>
<text x="136.9" y="62.1">JP1</text>
<text x="141.2" y="60.8">+3.3V</text>
<text x="187.5" y="60.6">PE2</text>
<text x="187.5" y="63.1">PE3</text>
<text x="187.5" y="65.7">PE4</text>
<text x="245.1" y="65.7">VCAP_2</text>
<text x="246.3" y="60.6">VDD_4</text>
<text x="246.5" y="63.1">VSS_4</text>
<text x="266" y="60.6">+3.3V</text>
<text x="270.6" y="63.1">GND</text>
<text x="187.5" y="68.2">PE5</text>
<text x="187.5" y="70.7">PE6</text>
<text x="247.5" y="70.7">PA12</text>
<text x="247.5" y="68.2">PA13</text>
<text x="275.7" y="67.3">C16</text>
<text x="275.8" y="70.1">2.2uF</text>
<text x="131.4" y="75.3">GND</text>
<text x="140.1" y="72.4">R9</text>
<text x="140.3" y="75.1">10k</text>
<text x="168.7" y="73.3">+3.3V</text>
<text x="187.5" y="73.3">VBAT</text>
<text x="187.5" y="75.8">PC13</text>
<text x="247.5" y="75.8">PA10</text>
<text x="247.5" y="73.3">PA11</text>
<text x="170" y="83.4">GND</text>
<text x="187.5" y="83.4">VSS_1</text>
<text x="187.5" y="78.4">PC14-OSC32_IN</text>
<text x="187.5" y="80.9">PC15-OSC32_OUT</text>
<text x="248.5" y="83.4">PC9</text>
<text x="248.5" y="80.9">PA8</text>
<text x="248.5" y="78.4">PA9</text>
<text x="168.7" y="86">+3.3V</text>
<text x="187.5" y="86">VDD_1</text>
<text x="187.5" y="88.5">PH0-OSC_IN</text>
<text x="248.5" y="88.5">PC7</text>
<text x="248.5" y="86">PC8</text>
<text x="133.1" y="94.9">SW_Push</text>
<text x="135.2" y="93.1">SW1</text>
<text x="187.5" y="91.1">PH1-OSC_OUT</text>
<text x="187.5" y="93.6">NRST</text>
<text x="247.5" y="93.6">PD15</text>
<text x="248.5" y="91.1">PC6</text>
<text x="145.1" y="101.2">C14</text>
<text x="187.5" y="96.1">PC0</text>
<text x="187.5" y="98.7">PC1</text>
<text x="187.5" y="101.2">PC2_C</text>
<text x="247.5" y="101.2">PD12</text>
<text x="247.5" y="98.7">PD13</text>
<text x="247.5" y="96.1">PD14</text>
<text x="20.5" y="106.5">+3.3V</text>
<text x="30.6" y="105.4">R2</text>
<text x="36.3" y="107.9">LED</text>
<text x="36.9" y="105.1">D2</text>
<text x="80.2" y="106.5">+3.3V</text>
<text x="145" y="103.8">6nF</text>
<text x="170" y="106.3">GND</text>
<text x="187.5" y="103.8">PC3_C</text>
<text x="187.5" y="106.3">VSSA</text>
<text x="247.5" y="106.3">PD10</text>
<text x="247.5" y="103.8">PD11</text>
<text x="30.8" y="108.2">1k</text>
<text x="65" y="111.4">C1</text>
<text x="65.2" y="113.9">0.1uF</text>
<text x="75.1" y="111.4">C3</text>
<text x="75.3" y="113.9">0.1uF</text>
<text x="85.3" y="111.4">C7</text>
<text x="85.5" y="113.9">0.1uF</text>
<text x="95.4" y="111.4">C9</text>
<text x="95.7" y="113.9">0.1uF</text>
<text x="105.7" y="111.4">C11</text>
<text x="105.8" y="113.9">0.1uF</text>
<text x="135.2" y="109.6">GND</text>
<text x="167.5" y="108.8">+3.3VA</text>
<text x="187.5" y="108.8">VREF+</text>
<text x="187.5" y="111.4">VDDA</text>
<text x="187.5" y="113.9">PA0</text>
<text x="247.5" y="113.9">PB15</text>
<text x="248.5" y="111.4">PD8</text>
<text x="248.5" y="108.8">PD9</text>
<text x="30.6" y="114.3">R3</text>
<text x="30.8" y="117.1">1k</text>
<text x="36.3" y="116.8">LED</text>
<text x="36.9" y="114">D3</text>
<text x="80.6" y="119">GND</text>
<text x="187.5" y="116.5">PA1</text>
<text x="187.5" y="119">PA2</text>
<text x="247.5" y="119">PB13</text>
<text x="247.5" y="116.5">PB14</text>
<text x="30.6" y="123.2">R4</text>
<text x="30.8" y="126">1k</text>
<text x="36.3" y="125.7">LED</text>
<text x="36.9" y="122.9">D4</text>
<text x="78.3" y="124.8">FB1</text>
<text x="136.2" y="124.1">J1</text>
<text x="187.5" y="121.5">PA3</text>
<text x="247.5" y="121.5">PB12</text>
<text x="36.9" y="131.8">D5</text>
<text x="66.2" y="126.8">+3.3V</text>
<text x="71.3" y="131.7">C2</text>
<text x="73.8" y="127.5">100r @100MHz</text>
<text x="87.8" y="131.7">C8</text>
<text x="92.3" y="126.8">+3.3VA</text>
<text x="98.1" y="131.7">C10</text>
<text x="131.6" y="126.6">Pinheader 3P</text>
<text x="30.6" y="132.1">R5</text>
<text x="30.8" y="134.8">1k</text>
<text x="36.3" y="134.6">LED</text>
<text x="45" y="132.4">GND</text>
<text x="71.5" y="134.2">0.1uF</text>
<text x="88" y="134.2">0.1uF</text>
<text x="98.2" y="134.2">0.1uF</text>
<text x="189.9" y="132.8" transform="rotate(-90 189.9 132.8)">VSS_2</text>
<text x="192.4" y="132.8" transform="rotate(-90 192.4 132.8)">VDD_2</text>
<text x="194.9" y="132.8" transform="rotate(-90 194.9 132.8)">PA4</text>
<text x="197.5" y="132.8" transform="rotate(-90 197.5 132.8)">PA5</text>
<text x="200" y="132.8" transform="rotate(-90 200 132.8)">PA6</text>
<text x="202.6" y="132.8" transform="rotate(-90 202.6 132.8)">PA7</text>
<text x="205.1" y="132.8" transform="rotate(-90 205.1 132.8)">PC4</text>
<text x="207.6" y="132.8" transform="rotate(-90 207.6 132.8)">PC5</text>
<text x="210.2" y="132.8" transform="rotate(-90 210.2 132.8)">PB0</text>
<text x="212.7" y="132.8" transform="rotate(-90 212.7 132.8)">PB1</text>
<text x="215.3" y="132.8" transform="rotate(-90 215.3 132.8)">PB2</text>
<text x="217.8" y="132.8" transform="rotate(-90 217.8 132.8)">PE7</text>
<text x="220.3" y="132.8" transform="rotate(-90 220.3 132.8)">PE8</text>
<text x="222.9" y="132.8" transform="rotate(-90 222.9 132.8)">PE9</text>
<text x="225.4" y="132.8" transform="rotate(-90 225.4 132.8)">PE10</text>
<text x="228" y="132.8" transform="rotate(-90 228 132.8)">PE11</text>
<text x="230.5" y="132.8" transform="rotate(-90 230.5 132.8)">PE12</text>
<text x="233" y="132.8" transform="rotate(-90 233 132.8)">PE13</text>
<text x="235.6" y="132.8" transform="rotate(-90 235.6 132.8)">PE14</text>
<text x="238.1" y="132.8" transform="rotate(-90 238.1 132.8)">PE15</text>
<text x="240.7" y="132.8" transform="rotate(-90 240.7 132.8)">PB10</text>
<text x="243.2" y="132.8" transform="rotate(-90 243.2 132.8)">PB11</text>
<text x="245.7" y="132.8" transform="rotate(-90 245.7 132.8)">VCAP_1</text>
<text x="248.3" y="132.8" transform="rotate(-90 248.3 132.8)">VSS_3</text>
<text x="250.8" y="132.8" transform="rotate(-90 250.8 132.8)">VDD_3</text>
<text x="30.6" y="141">R6</text>
<text x="30.8" y="143.7">1k</text>
<text x="36.3" y="143.5">LED</text>
<text x="36.9" y="140.7">D6</text>
<text x="78" y="139.3">GND</text>
<text x="136.5" y="142.6">GND</text>
<text x="187.3" y="145.7">GND</text>
<text x="189.4" y="149.5">+3.3V</text>
<text x="245.7" y="144.4">GND</text>
<text x="247.9" y="148.2">+3.3V</text>
<text x="247.7" y="152.4">C15</text>
<text x="247.8" y="155.2">2.2uF</text>
<text x="54.3" y="157.3">+5V</text>
<text x="82.2" y="159.8">+5V</text>
<text x="87.7" y="159.6">0.1uF</text>
<text x="89" y="157.1">C4</text>
<text x="134.2" y="156.2">J5</text>
<text x="135" y="159">Pinheader 4p</text>
<text x="243.1" y="159.6">GND</text>
<text x="39.1" y="167.3">WS2812B</text>
<text x="42" y="164.7">D1</text>
<text x="56.9" y="167.3">WS2812B</text>
<text x="59.8" y="164.7">D7</text>
<text x="74.7" y="167.3">WS2812B</text>
<text x="77.6" y="164.7">D8</text>
<text x="26.8" y="171.1">R1</text>
<text x="27.1" y="172.9">0r</text>
<text x="38.7" y="173.1" transform="rotate(-90 38.7 173.1)">VDD</text>
<text x="56.5" y="173.1" transform="rotate(-90 56.5 173.1)">VDD</text>
<text x="74.3" y="173.1" transform="rotate(-90 74.3 173.1)">VDD</text>
<text x="87.7" y="171.1">0.1uF</text>
<text x="89" y="168.5">C5</text>
<text x="126.7" y="172.3">25MHz</text>
<text x="128.5" y="169.8">Y1</text>
<text x="33.3" y="174.9">DIN</text>
<text x="37.9" y="174.9">DOUT</text>
<text x="38.7" y="179.1" transform="rotate(-90 38.7 179.1)">VSS</text>
<text x="51.1" y="174.9">DIN</text>
<text x="55.7" y="174.9">DOUT</text>
<text x="56.5" y="179.1" transform="rotate(-90 56.5 179.1)">VSS</text>
<text x="68.8" y="174.9">DIN</text>
<text x="73.5" y="174.9">DOUT</text>
<text x="74.3" y="179.1" transform="rotate(-90 74.3 179.1)">VSS</text>
<text x="89" y="178.7">C6</text>
<text x="87.7" y="181.2">0.1uF</text>
<text x="114.5" y="183.8">6nF</text>
<text x="114.6" y="181.2">C12</text>
<text x="143.7" y="183.8">6nF</text>
<text x="143.8" y="181.2">C13</text>
<text x="127.6" y="190.9">GND</text>
<text x="53.9" y="192.1">GND</text>
<text x="92" y="192.1">GND</text>
</g>
<g font-size="1.8">
<text x="48.2" y="29.1">OE</text>
<text x="44.6" y="34.2">EMSw0</text>
<text x="98.7" y="32.9">ENC_TImer5B</text>
<text x="98.7" y="30.4">ENC_TImer5A</text>
<text x="125.7" y="34.2">SWCLK</text>
<text x="44.5" y="36.7">Griper0</text>
<text x="60.6" y="39.3">ENC_TImer5A</text>
<text x="60.6" y="41.8">ENC_TImer5B</text>
<text x="98.7" y="41.8">ENC_TImer4B</text>
<text x="98.7" y="39.3">ENC_TImer4A</text>
<text x="125.7" y="41.8">TX3</text>
<text x="125.7" y="39.3">RX3</text>
<text x="125.7" y="36.7">SWDIO</text>
<text x="147.6" y="36.7">NRST</text>
<text x="194" y="38.6" transform="rotate(-90 194 38.6)">DIR2</text>
<text x="196.5" y="38.6" transform="rotate(-90 196.5 38.6)">DIR1</text>
<text x="199" y="40.1" transform="rotate(-90 199 40.1)">STEP5</text>
<text x="201.6" y="40.1" transform="rotate(-90 201.6 40.1)">STEP4</text>
<text x="204.1" y="40.6" transform="rotate(-90 204.1 40.6)">BOOT0</text>
<text x="206.7" y="39.9" transform="rotate(-90 206.7 39.9)">EN123</text>
<text x="209.2" y="39" transform="rotate(-90 209.2 39)">EN45</text>
<text x="211.7" y="41.3" transform="rotate(-90 211.7 41.3)">ENC_TImer3B</text>
<text x="214.3" y="41.3" transform="rotate(-90 214.3 41.3)">ENC_TImer3A</text>
<text x="216.8" y="41.3" transform="rotate(-90 216.8 41.3)">ENC_TImer2B</text>
<text x="224.4" y="40.1" transform="rotate(-90 224.4 40.1)">SS_ENC1</text>
<text x="227" y="40.1" transform="rotate(-90 227 40.1)">SS_ENC2</text>
<text x="229.5" y="40.1" transform="rotate(-90 229.5 40.1)">SS_ENC3</text>
<text x="232.1" y="40.1" transform="rotate(-90 232.1 40.1)">SS_ENC4</text>
<text x="234.6" y="40.1" transform="rotate(-90 234.6 40.1)">SS_ENC5</text>
<text x="237.1" y="40.1" transform="rotate(-90 237.1 40.1)">SS_ENC6</text>
<text x="245.7" y="40.7" transform="rotate(-90 245.7 40.7)">SCK_ENC</text>
<text x="247.3" y="41.3" transform="rotate(-90 247.3 41.3)">ENC_TImer2A</text>
<text x="249.8" y="41" transform="rotate(-90 249.8 41)">SWCLK</text>
<text x="45.2" y="48.2">STEP1</text>
<text x="45.2" y="50.7">STEP2</text>
<text x="45.2" y="53.2">STEP3</text>
<text x="98.7" y="48.2">ENC_TImer8A</text>
<text x="98.7" y="50.7">ENC_TImer8B</text>
<text x="45.2" y="58.3">STEP5</text>
<text x="45.2" y="55.8">STEP4</text>
<text x="98.7" y="58.3">ENC_TImer1A</text>
<text x="174" y="59.6">DIR3</text>
<text x="46.8" y="64.7">DIR1</text>
<text x="98.7" y="60.9">ENC_TImer1B</text>
<text x="174" y="64.7">DIR5</text>
<text x="174" y="62.1">DIR4</text>
<text x="46.8" y="69.7">DIR3</text>
<text x="46.8" y="67.2">DIR2</text>
<text x="98.7" y="71">ENC_TImer3B</text>
<text x="98.7" y="68.5">ENC_TImer3A</text>
<text x="174" y="69.7">OE</text>
<text x="174" y="67.2">STEP3</text>
<text x="258.4" y="69.7">USB_D+</text>
<text x="259.4" y="67.2">SWDIO</text>
<text x="46.8" y="72.3">DIR4</text>
<text x="46.8" y="74.8">DIR5</text>
<text x="145" y="76.1">BOOT0</text>
<text x="258.7" y="77.4">ENC_TImer1B</text>
<text x="258.8" y="72.3">USB_D-</text>
<text x="259.5" y="74.8">ENC_TImer2I GND</text>
<text x="45.4" y="79.9">EN123</text>
<text x="46.4" y="82.4">EN45</text>
<text x="98.7" y="83.7">ENC_TImer2B</text>
<text x="98.7" y="78.6">ENC_TImer2A</text>
<text x="99.5" y="81.2">ENC_TImer2I</text>
<text x="258.7" y="79.9">ENC_TImer1A</text>
<text x="260.9" y="82.4">LED1</text>
<text x="175.3" y="87.5">HSE_I</text>
<text x="258.7" y="87.5">ENC_TImer8B</text>
<text x="260.9" y="85">LED2</text>
<text x="175.3" y="90.1">HSE_O</text>
<text x="175.3" y="92.6">NRST</text>
<text x="258.7" y="90.1">ENC_TImer8A</text>
<text x="260.9" y="95.1">LED4</text>
<text x="260.9" y="92.6">LED3</text>
<text x="142.5" y="99">NRST</text>
<text x="258.7" y="100.2">ENC_TImer4A</text>
<text x="258.7" y="97.7">ENC_TImer4B</text>
<text x="262" y="107.8">RX3</text>
<text x="167.6" y="112.9">ENC_TImer5A</text>
<text x="262" y="112.9">RX1</text>
<text x="262.2" y="110.4">TX3</text>
<text x="22.9" y="118">LED1</text>
<text x="167.6" y="115.5">ENC_TImer5B</text>
<text x="262.2" y="115.5">TX1</text>
<text x="22.9" y="126.9">LED2</text>
<text x="140.1" y="129.4">RX1</text>
<text x="140.3" y="132">TX1</text>
<text x="22.9" y="135.8">LED3</text>
<text x="22.9" y="144.7">LED4</text>
<text x="199" y="147.6" transform="rotate(-90 199 147.6)">STEP1</text>
<text x="201.6" y="147.6" transform="rotate(-90 201.6 147.6)">STEP2</text>
<text x="204.1" y="147.6" transform="rotate(-90 204.1 147.6)">Griper0</text>
<text x="211.7" y="147.6" transform="rotate(-90 211.7 147.6)">EMSw0</text>
<text x="214.3" y="147.6" transform="rotate(-90 214.3 147.6)">EMSW1</text>
<text x="216.8" y="147.6" transform="rotate(-90 216.8 147.6)">EMSW2</text>
<text x="219.4" y="147.6" transform="rotate(-90 219.4 147.6)">EMSW3</text>
<text x="221.9" y="147.6" transform="rotate(-90 221.9 147.6)">EMSW4</text>
<text x="119.4" y="154.8">EMSW2</text>
<text x="119.4" y="152.3">EMSW1</text>
<text x="119.4" y="159.9">EMSW4</text>
<text x="119.4" y="157.4">EMSW3</text>
<text x="18.7" y="167.5">ENC_TImer1A</text>
<text x="120.6" y="177.7">HSE_I</text>
<text x="134.6" y="177.7">HSE_O</text>
</g>
<g font-size="1.8" fill="#0000c2">
<text x="123.2" y="26.6">Programing Port</text>
<text x="53.3" y="34.2">DNI</text>
<text x="127" y="88.8">Reset Switch</text>
<text x="19" y="101.5">LED</text>
<text x="58.4" y="101.5">MCU Power Filter</text>
<text x="127" y="120.5">UART</text>
<text x="20.3" y="157.4">RGB LED</text>
<text x="21.6" y="163.7">DNI</text>
</g>
<g font-size="1.8" fill="#848400">
<text x="34.3" y="35.2">EMSw0</text>
<text x="37.9" y="30.1">OE</text>
<text x="87.8" y="31.4">ENC1A</text>
<text x="87.8" y="33.9">ENC1B</text>
<text x="34.2" y="37.7">Grpier0</text>
<text x="34.2" y="40.3">Grpier1</text>
<text x="87.8" y="40.3">ENC2A</text>
<text x="222.9" y="40.7" transform="rotate(-90 222.9 40.7)">EN_LVDS</text>
<text x="240.7" y="40.7" transform="rotate(-90 240.7 40.7)">MOSI_ENC</text>
<text x="243.2" y="40.7" transform="rotate(-90 243.2 40.7)">MISO_ENC</text>
<text x="34.2" y="42.8">Grpier2</text>
<text x="87.8" y="42.8">ENC2B</text>
<text x="34.8" y="51.7">STEP2</text>
<text x="34.8" y="49.1">STEP1</text>
<text x="87.8" y="51.7">ENC3B</text>
<text x="87.8" y="49.1">ENC3A</text>
<text x="34.8" y="54.2">STEP3</text>
<text x="34.8" y="59.3">STEP5</text>
<text x="34.8" y="56.8">STEP4</text>
<text x="87.8" y="59.3">ENC4A</text>
<text x="36.4" y="65.7">DIR1</text>
<text x="87.8" y="61.8">ENC4B</text>
<text x="36.4" y="70.7">DIR3</text>
<text x="36.4" y="68.2">DIR2</text>
<text x="87.8" y="69.5">ENC5A</text>
<text x="36.4" y="75.8">DIR5</text>
<text x="36.4" y="73.3">DIR4</text>
<text x="87.8" y="72">ENC5B</text>
<text x="35" y="80.9">EN123</text>
<text x="36" y="83.4">EN45</text>
<text x="82.6" y="79.6">ENC_Base_A</text>
<text x="83.4" y="82.2">ENC_Base_I</text>
<text x="82.6" y="84.7">ENC_Base_B</text>
<text x="26.5" y="91.4">File: Logic_Conv.kicad_sch</text>
<text x="77.1" y="91.4">File: ENC.kicad_sch</text>
<text x="263.1" y="119">TX</text>
<text x="263.1" y="121.5">RX</text>
<text x="240.7" y="146.2" transform="rotate(-90 240.7 146.2)">SCL</text>
<text x="243.2" y="146.4" transform="rotate(-90 243.2 146.4)">SDA</text>
<text x="228" y="152.5" transform="rotate(-90 228 152.5)">CS_EERAM</text>
<text x="230.5" y="153.8" transform="rotate(-90 230.5 153.8)">SCK_EERAM</text>
<text x="233" y="154.6" transform="rotate(-90 233 154.6)">MISO_EERAM</text>
<text x="235.6" y="154.6" transform="rotate(-90 235.6 154.6)">MOSI_EERAM</text>
<text x="238.1" y="155.1" transform="rotate(-90 238.1 155.1)">HOLD_EERAM</text>
</g>
<g font-size="1.1" fill="#840000">
<text x="39.2" y="178.8">RGB</text>
<text x="57" y="178.8">RGB</text>
<text x="74.8" y="178.8">RGB</text>
<text x="127.3" y="177.8">1</text>
<text x="129.3" y="176.1" transform="rotate(-90 129.3 176.1)">4</text>
<text x="131.2" y="177.8">3</text>
<text x="129.3" y="180.6" transform="rotate(-90 129.3 180.6)">2</text>
</g>
</svg>
